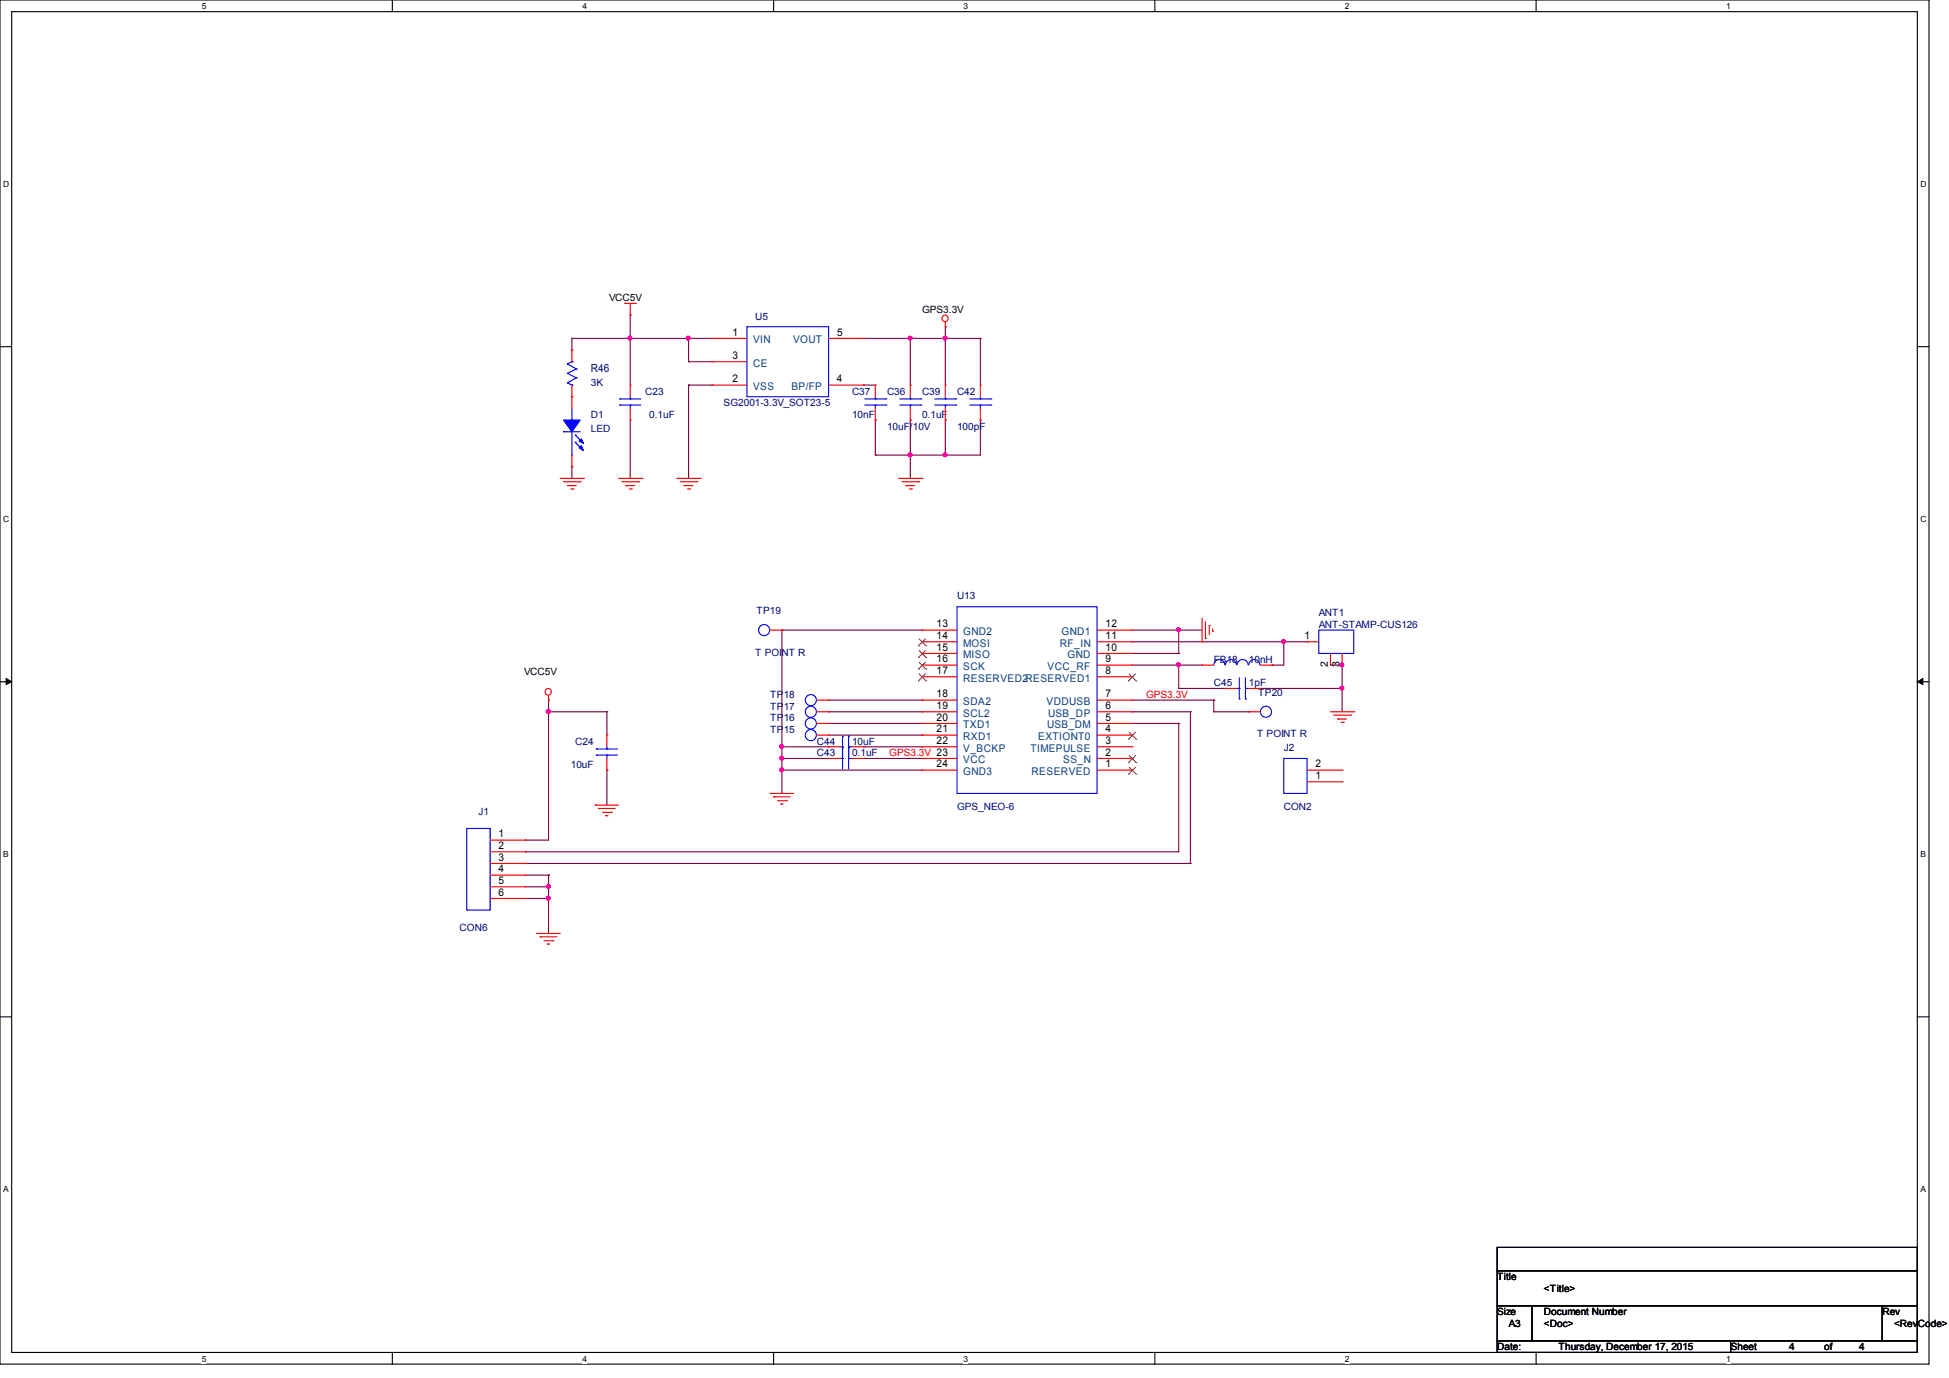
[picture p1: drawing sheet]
<svg xmlns="http://www.w3.org/2000/svg" width="297mm" height="210mm" viewBox="0 0 297 210" stroke-linecap="round" stroke-linejoin="round" font-family="sans-serif">
<path d="M0 0h293.9v207.9h-293.9zM1.8 1.8h290.3v204.3h-290.3z" fill="none" stroke="#000" stroke-width=".17"/>
<g fill="#fff">
<path d="M30.7 .3h.7v1.4h-.7z"/>
<path d="M30.7 206.3h.7v1.5h-.7z"/>
</g>
<path d="M59.8 0v1.8M59.8 206.1v1.8" fill="none" stroke="#000" stroke-width=".17"/>
<g fill="#fff">
<path d="M88.7 .3h.7v1.4h-.7z"/>
<path d="M88.7 206.3h.7v1.5h-.7z"/>
</g>
<path d="M117.9 0v1.8M117.9 206.1v1.8" fill="none" stroke="#000" stroke-width=".17"/>
<g fill="#fff">
<path d="M146.8 .3h.7v1.4h-.7z"/>
<path d="M146.8 206.3h.7v1.5h-.7z"/>
</g>
<path d="M175.9 0v1.8M175.9 206.1v1.8" fill="none" stroke="#000" stroke-width=".17"/>
<g fill="#fff">
<path d="M204.9 .3h.7v1.4h-.7z"/>
<path d="M204.9 206.3h.7v1.5h-.7z"/>
</g>
<path d="M234 0v1.8M234 206.1v1.8" fill="none" stroke="#000" stroke-width=".17"/>
<g fill="#fff">
<path d="M263 .3h.7v1.4h-.7z"/>
<path d="M263 206.3h.7v1.5h-.7z"/>
<path d="M.5 27.3h.9v1.4h-.9z"/>
<path d="M292.6 27.3h.9v1.4h-.9z"/>
<path d="M.5 78.3h.9v1.5h-.9z"/>
<path d="M292.6 78.3h.9v1.5h-.9z"/>
</g>
<path d="M0 52.8h1.8M292.1 52.8h1.8" fill="none" stroke="#000" stroke-width=".17"/>
<g fill="#fff">
<path d="M.5 129.4h.9v1.4h-.9z"/>
<path d="M292.6 129.4h.9v1.4h-.9z"/>
</g>
<path d="M0 103.9h1.8M292.1 103.9h1.8" fill="none" stroke="#000" stroke-width=".17"/>
<path d="M.9 103.4l.9 .5-.9 .4zM292.1 103.9l.8-.5v.9z" fill="#000" stroke="#000" stroke-width=".15"/>
<g fill="#fff">
<path d="M.5 180.4h.8v1.5h-.8z"/>
<path d="M292.6 180.4h.8v1.5h-.8z"/>
</g>
<path d="M0 154.9h1.8M292.1 154.9h1.8M228.1 190.1h64v3.5h-64zM228.1 193.6h64v5.4h-64zM228.1 199h5.3v5.3h-5.3zM233.4 199h53.4v5.3h-53.4zM286.8 199h5.3v5.3h-5.3zM228.1 204.3h35.6v1.8h-35.6zM263.7 204.3h28.4v1.8h-28.4z" fill="none" stroke="#000" stroke-width=".17"/>
<g fill="none" stroke="#800040" stroke-width=".17">
<path d="M87.1 51.6h.1M87.1 53.3h.1M87.1 51.6h21.4M87.1 51.6v1.7M96 51.6h.1M96 48h.1M96 48v10.7M104.9 55.1h.1M104.9 51.6h.1M104.9 58.7h.1M104.9 55.1h3.6M104.9 58.7h3.6"/>
<path d="M104.9 51.6v3.5M104.9 58.7v14.2M131.6 51.6h.1M131.6 58.7h.1M131.6 51.6h17.8M131.6 58.7h1.7M138.7 51.6h.1M138.7 51.6v7.1M144 51.6h.1M144 49.8h.1M144 49.8v8.9M149.4 51.6h.1"/>
<path d="M149.4 51.6v7.1M87.1 71.1h.1M87.1 71.1v1.8M96 72.9h.1M96 64v8.9M133.3 64h.1M133.3 69.3h.1M133.3 64v5.3M138.7 69.3h.1M138.7 64h.1M138.7 64v8.9M144 64h.1"/>
<path d="M144 69.3h.1M144 64v5.3M149.4 64h.1M149.4 64v5.3h-16.1M119.1 96h.1M119.1 96v24.9M119.1 96h21.4M172.5 96h10.6M172.5 99.6h7.1M172.5 97.8h26.6M179.6 96h.1M179.6 99.6h.1"/>
<path d="M179.6 96v3.6M195.6 97.8h.1M195.6 97.8v3.5h-1.8M199.1 97.8h.1M83.6 108.5h.1M83.6 106.7h.1M83.6 106.7v21.3h-3.6M83.6 108.5h8.9M92.5 108.5h.1M92.5 117.3h.1M92.5 108.5v3.5M92.5 117.3v5.4"/>
<path d="M119.1 113.8h.1M119.1 115.6h.1M119.1 117.3h.1M119.1 113.8h7.1M119.1 115.6h7.1M119.1 117.3h21.4M126.2 108.5h14.3M126.2 110.2h14.3M126.2 106.7h14.3M126.2 112h14.3M131.6 115.6h.1M131.6 113.8h8.9"/>
<path d="M131.6 115.6h8.9M140.5 113.8h.1M140.5 106.7h.1M140.5 108.5h.1M140.5 110.2h.1M140.5 112h.1M172.5 108.5h.1M172.5 108.5h8.9M172.5 110.2h7.1M172.5 106.7h12.4M172.5 101.3h10.6M179.6 110.2h.1"/>
<path d="M179.6 101.3h.1M179.6 104.9h.1M179.6 101.3v3.6M179.6 110.2v19.6h-99.6M179.6 104.9h7.1M181.4 108.5h.1M181.4 108.5v23.1M184.9 106.7h.1M184.9 108.5h.1M184.9 108.5h5.3M184.9 106.7v1.8M192 104.9h.1"/>
<path d="M192 104.9h12.5M193.8 101.3h.1M202.7 101.3h1.8M204.5 101.3h.1M204.5 104.9h.1M204.5 101.3v7.2M80 128h.1M80 129.8h.1M80 133.3h3.6M80 131.6h101.4M80 135.1h3.6M80 136.9h3.6"/>
<path d="M83.6 133.3h.1M83.6 136.9h.1M83.6 135.1h.1M83.6 133.3v8.9M119.1 120.9h.1M181.4 131.6h.1"/>
</g>
<g fill="#f0f" stroke="#f0f" stroke-width=".17">
<circle cx="83.5" cy="108.4" r=".3"/>
<circle cx="138.6" cy="69.3" r=".3"/>
<circle cx="104.9" cy="51.5" r=".3"/>
<circle cx="144" cy="69.3" r=".3"/>
<circle cx="119.1" cy="115.5" r=".3"/>
<circle cx="119.1" cy="117.3" r=".3"/>
<circle cx="119.1" cy="113.7" r=".3"/>
<circle cx="179.5" cy="96" r=".3"/>
<circle cx="204.4" cy="101.3" r=".3"/>
<circle cx="195.5" cy="97.7" r=".3"/>
<circle cx="204.4" cy="104.9" r=".3"/>
<circle cx="179.5" cy="101.3" r=".3"/>
<circle cx="144" cy="51.5" r=".3"/>
<circle cx="138.6" cy="51.5" r=".3"/>
<circle cx="96" cy="51.5" r=".3"/>
<circle cx="83.5" cy="136.9" r=".3"/>
<circle cx="83.5" cy="135.1" r=".3"/>
</g>
<g fill="none" stroke="#f00" stroke-width=".17">
<path d="M87.1 53.3h.1M87.1 53.3v1.8M87.1 58.7v3.5M95.2 46.2h.1M95.2 46.2h1.7M96 48h.1M96 58.7h.1M96 46.2v1.8M96 58.7v1.8M108.5 51.6h.1M108.5 58.7h.1M108.5 55.1h.1"/>
<path d="M108.5 51.6h5.3M108.5 58.7h5.3M108.5 55.1h5.3M126.2 51.6h5.4M126.2 58.7h5.4M131.6 58.7h.1M131.6 51.6h.1M133.3 58.7h.1M133.3 58.7v1.8M138.7 58.7h.1M138.7 58.7v1.8M144 49.8h.1"/>
<path d="M144 58.7h.1M144 49.1v.7M144 58.7v1.8M149.4 58.7h.1M149.4 58.7v1.8M85.3 72.9h3.6M85.9 73.4h2.5M86.4 74h.1M86.4 74h1.4M87 74.5h.3M87.1 60.5h.1M87.1 71.1h.1"/>
<path d="M87.1 69.3v1.8M87.3 74.5h.1M88.4 73.4h.1M88.9 72.9h.1M94.2 72.9h3.6M94.7 73.4h2.6M95.3 74h.1M95.3 74h1.4M95.8 74.5h.4M96 64h.1M96 62.2v1.8M96.2 74.5h.1"/>
<path d="M97.3 73.4h.1M97.8 72.9h.1M103.1 72.9h3.6M103.6 73.4h2.6M104.2 74h.1M104.2 74h1.4M104.7 74.5h.4M105.1 74.5h.1M106.2 73.4h.1M106.7 72.9h.1M133.3 64h.1M133.3 62.2v1.8"/>
<path d="M136.9 72.9h3.6M137.4 73.4h2.6M138 74h.1M138 74h1.4M138.5 74.5h.4M138.7 64h.1M138.7 62.2v1.8M138.9 74.5h.1M140 73.4h.1M140.5 72.9h.1M144 64h.1M144 62.2v1.8"/>
<path d="M149.4 64h.1M149.4 62.2v1.8M117.3 96h1.8M119.1 96h.1M140.5 96h.1M140.5 97.8h.1M140.5 99.6h.1M140.5 99.6h5.3M140.5 97.8h5.3M140.5 96h5.3M167.1 99.6h5.4M167.1 97.8h5.4"/>
<path d="M167.1 96h5.4M172.5 99.6h.1M172.5 97.8h.1M172.5 96h.1M183.1 97.8h.1M183.1 94.2v3.6M183.6 97.3h.1M183.6 94.7v2.6M184.2 95.3h.1M184.2 95.3v1.4M184.7 96.2h.1M184.7 95.8v.4"/>
<path d="M199.1 97.8h.1M199.1 97.8h1.8M202.7 99.6v1.7M204.5 99.6v1.7M83.6 106.7h.1M83.6 106v.7M92.5 112h.1M92.5 117.3h.1M92.5 112v1.8M92.5 115.6v1.7M124.5 108.5h1.7M124.5 112h1.7"/>
<path d="M124.5 110.2h1.7M124.5 106.7h1.7M126.2 112h.1M126.2 110.2h.1M126.2 108.5h.1M126.2 106.7h.1M126.2 115.6h.1M126.2 113.8h.1M126.2 115.6h1.8M126.2 113.8h1.8M129.8 115.6h1.8M129.8 113.8h1.8"/>
<path d="M131.6 115.6h.1M131.6 113.8h.1M140.5 101.3h.1M140.5 103.1h.1M140.5 106.7h.1M140.5 108.5h.1M140.5 110.2h.1M140.5 112h.1M140.5 113.8h.1M140.5 115.6h.1M140.5 117.3h.1M140.5 108.5h5.3"/>
<path d="M140.5 117.3h5.3M140.5 115.6h5.3M140.5 113.8h5.3M140.5 112h5.3M140.5 110.2h5.3M140.5 106.7h5.3M140.5 103.1h5.3M140.5 101.3h5.3M167.1 108.5h5.4M167.1 117.3h5.4M167.1 115.6h5.4M167.1 113.8h5.4"/>
<path d="M167.1 112h5.4M167.1 110.2h5.4M167.1 106.7h5.4M167.1 103.1h5.4M167.1 101.3h5.4M172.5 117.3h.1M172.5 115.6h.1M172.5 113.8h.1M172.5 112h.1M172.5 110.2h.1M172.5 108.5h.1M172.5 106.7h.1"/>
<path d="M172.5 103.1h.1M172.5 101.3h.1M183.1 101.3h.1M183.1 101.3h1.8M186.7 104.9h.1M186.7 104.9h1.8M190.2 108.5h.1M190.2 108.5h1.8M190.2 104.9h1.8M192 104.9h.1M192 101.3h1.8M193.8 101.3h.1"/>
<path d="M199.1 117.3h5.4M199.1 119.1h5.4M202.7 101.3h.1M202.7 108.5h3.5M203.2 109h2.5M203.8 109.6h.1M203.8 109.6h1.3M204.3 110.1h.3M204.5 101.3h.1M204.5 119.1h.1M204.5 117.3h.1M204.6 110.1h.1"/>
<path d="M205.7 109h.1M206.2 108.5h.1M74.7 128h5.3M74.7 129.8h5.3M74.7 131.6h5.3M74.7 133.3h5.3M74.7 135.1h5.3M74.7 136.9h5.3M80 128h.1M80 129.8h.1M80 131.6h.1M80 133.3h.1"/>
<path d="M80 135.1h.1M80 136.9h.1M90.7 122.7h.1M90.7 122.7h3.5M91.2 123.2h.1M91.2 123.2h2.5M91.8 123.8h1.3M92.3 124.3h.1M92.3 124.3h.3M93.1 123.8h.1M117.3 120.9h.1M117.3 120.9h3.6"/>
<path d="M117.9 121.4h.1M117.9 121.4h2.5M118.4 122h1.4M119 122.5h.1M119 122.5h.3M119.8 122h.1M81.8 142.2h.1M81.8 142.2h3.5M82.3 142.7h.1M82.3 142.7h2.5M82.9 143.3h1.3M83.4 143.8h.1"/>
<path d="M83.4 143.8h.3M84.2 143.3h.1"/>
<circle cx="144" cy="48.5" r=".49"/>
<circle cx="83.5" cy="105.4" r=".49"/>
</g>
<g fill="none" stroke="#00f" stroke-width=".17">
<path d="M86.4 58.3h.1M86.4 56.9h.1M86.4 55.5h.1M86.4 58.3l.7 .4M86.4 56.9l1.4 .7M86.4 55.5l1.4 .7M87.1 55.1h.1M87.1 58.7h.1M87.1 55.1l-.7 .4M87.8 56.2h.1M87.8 57.6h.1M87.8 56.2l-1.4 .7"/>
<path d="M87.8 57.6l-1.4 .7M113.8 49.8h12.4v10.7h-12.4zM85.9 65.8h.1M85.9 65.8h2.5M87.1 64h.1M87.1 69.3h.1M87.1 62.2v1.8M87.1 65.8v3.5M87.6 66.3h.1M87.6 67.4h.1M87.6 66.3l1.1 1.1M87.6 67.4l1.1 1.1"/>
<path d="M94.4 61.7h.1M94.4 60.8h.1M94.4 61.7h3.2M94.4 60.8h3.2M96 60.8h.1M96 61.7h.1M96 60.5v.3M96 61.7v.5M131.7 61.7h3.3M131.7 60.8h3.3M133.3 60.8h.1M133.3 61.7h.1"/>
<path d="M133.3 60.5v.3M133.3 61.7v.5M135 61.7h.1M135 60.8h.1M137.1 61.7h3.2M137.1 60.8h3.2M138.7 60.8h.1M138.7 61.7h.1M138.7 60.5v.3M138.7 61.7v.5M140.3 61.7h.1M140.3 60.8h.1"/>
<path d="M142.4 61.7h3.2M142.4 60.8h3.2M144 60.8h.1M144 61.7h.1M144 60.5v.3M144 61.7v.5M145.6 61.7h.1M145.6 60.8h.1M147.7 61.7h3.3M147.7 60.8h3.3M149.4 60.8h.1M149.4 61.7h.1"/>
<path d="M149.4 60.5v.3M149.4 61.7v.5M151 61.7h.1M151 60.8h.1M145.8 92.5h21.3v28.4h-21.3zM200.9 96h5.3v3.6h-5.3zM90.8 115.1h.1M90.8 114.1h.1M90.8 115.1h3.3M90.8 114.1h3.3M92.5 114.1h.1M92.5 115.1h.1"/>
<path d="M92.5 113.8v.3M92.5 115.1v.5M128 115.6h.4M128 113.8h.4M128.4 115.6h.1M128.4 114h.1M128.4 113.8h.1M128.4 112.2h.1M128.4 112.2v5M129.3 114h.1M129.3 115.6h.1M129.3 112.2h.1"/>
<path d="M129.3 113.8h.1M129.3 115.6h.5M129.3 112.2v5M129.3 113.8h.5M184.9 101.3a.85 .85 0 0 1 .9-.8 .85 .85 0 0 1 .8 .8M186.7 101.3a.85 .85 0 0 1 .8-.8 .85 .85 0 0 1 .9 .8M188.5 101.3a.85 .85 0 0 1 .8-.8 .85 .85 0 0 1 .9 .8M188.5 104.9h.3M188.8 104.9h.1M188.8 106.5h.1M188.8 103.3v3.2M189.7 106.5h.1"/>
<path d="M189.7 104.9h.1M189.7 104.9h.5M189.7 103.3v3.2M190.2 101.3a.85 .85 0 0 1 .9-.8 .85 .85 0 0 1 .8 .8M195.6 115.6h3.5v5.3h-3.5zM71.1 126.2h3.6v12.5h-3.6z"/>
<circle cx="116.4" cy="96" r=".85"/>
<circle cx="123.5" cy="108.5" r=".85"/>
<circle cx="123.5" cy="112" r=".85"/>
<circle cx="123.5" cy="110.2" r=".85"/>
<circle cx="123.5" cy="106.7" r=".85"/>
<circle cx="192.9" cy="108.5" r=".85"/>
</g>
<g fill="#00f" stroke="#00f" stroke-width=".17">
<path d="M85.9 64h2.5l-1.3 1.8z" fill-rule="evenodd"/>
<path d="M88.6 67.9l.3 .8-.7-.5z" fill-rule="evenodd"/>
<path d="M88.6 66.9l.3 .7-.7-.4z" fill-rule="evenodd"/>
</g>
<g fill="none" stroke="#804000" stroke-width=".15">
<path d="M139.9 98.4h.1M140 97.3l1.1 1.1M140 99.1l1.1 1.1M141 97.3l-1.1 1.1M141 99.1l-1.1 1.1M141.1 98.4h.1M139.9 100.2h.1M139.9 102h.1M139.9 103.8h.1M140 100.9l1.1 1.1M140 102.7l1.1 1.1M141 100.9l-1.1 1.1"/>
<path d="M141 102.7l-1.1 1.1M141.1 100.2h.1M141.1 102h.1M141.1 103.8h.1M171.9 118h.1M171.9 116.2h.1M171.9 112.6h.1M171.9 103.8h.1M172 116.9l1.1 1.1M172 115.1l1.1 1.1M172 111.5l1.1 1.1M172 102.7l1.1 1.1"/>
<path d="M173 116.9l-1.1 1.1M173 115.1l-1.1 1.1M173 111.5l-1.1 1.1M173 102.7l-1.1 1.1M173.1 118h.1M173.1 116.2h.1M173.1 112.6h.1M173.1 103.8h.1"/>
</g>
<text font-size="1.7" fill="#000080" x="90" y="56.7">R46</text>
<g font-size="1.6">
<text x="111.6" y="51.1">1</text>
<text x="127.5" y="51.1">5</text>
<text x="111.6" y="58.3">2</text>
<text x="111.6" y="54.7">3</text>
<text x="127.5" y="58.3">4</text>
<text x="142.7" y="95.6">13</text>
<text x="168.4" y="95.6">12</text>
<text x="142.7" y="97.4">14</text>
<text x="142.7" y="99.1">15</text>
<text x="142.7" y="100.9">16</text>
<text x="168.4" y="100.9">9</text>
<text x="168.4" y="97.4">11</text>
<text x="168.4" y="99.1">10</text>
<text x="198.7" y="97.4">1</text>
<text x="142.7" y="102.7">17</text>
<text x="142.7" y="106.3">18</text>
<text x="168.4" y="102.7">8</text>
<text x="168.4" y="106.3">7</text>
<text x="142.7" y="108">19</text>
<text x="142.7" y="109.8">20</text>
<text x="142.7" y="111.6">21</text>
<text x="142.7" y="113.4">22</text>
<text x="168.4" y="109.8">5</text>
<text x="168.4" y="111.6">4</text>
<text x="168.4" y="113.4">3</text>
<text x="168.4" y="108">6</text>
<text x="142.7" y="116.9">24</text>
<text x="168.4" y="116.9">1</text>
<text x="168.4" y="115.1">2</text>
<text x="200.4" y="118.7">1</text>
<text x="200.4" y="116.9">2</text>
<text x="76" y="127.6">1</text>
<text x="76" y="129.4">2</text>
<text x="76" y="131.1">3</text>
<text x="76" y="132.9">4</text>
<text x="76" y="134.7">5</text>
<text x="76" y="136.5">6</text>
</g>
<g font-size="1.6" fill="#004080">
<text x="114.7" y="52.3">VIN</text>
<text x="120.8" y="52.3">VOUT</text>
<text x="114.7" y="59.4">VSS</text>
<text x="114.7" y="55.9">CE</text>
<text x="120.6" y="59.4">BP/FP</text>
<text x="146.7" y="96.8">GND2</text>
<text x="146.7" y="98.6">MOSI</text>
<text x="146.7" y="100.3">MISO</text>
<text x="161.5" y="98.6">RF_IN</text>
<text x="161.7" y="96.8">GND1</text>
<text x="162.7" y="100.3">GND</text>
<text x="146.7" y="102.1">SCK</text>
<text x="146.7" y="103.9">RESERVED2RESERVED1</text>
<text x="146.7" y="107.4">SDA2</text>
<text x="159.4" y="107.4">VDDUSB</text>
<text x="159.6" y="102.1">VCC_RF</text>
<text x="146.7" y="109.2">SCL2</text>
<text x="146.7" y="111">TXD1</text>
<text x="146.7" y="112.8">RXD1</text>
<text x="158.2" y="112.8">EXTIONT0</text>
<text x="159.5" y="111">USB_DM</text>
<text x="159.7" y="109.2">USB_DP</text>
<text x="146.7" y="114.6">V_BCKP</text>
<text x="146.7" y="116.3">VCC</text>
<text x="146.7" y="118.1">GND3</text>
<text x="157" y="114.6">TIMEPULSE</text>
<text x="157.2" y="118.1">RESERVED</text>
<text x="162" y="116.3">SS_N</text>
</g>
<g font-size="1.5">
<text x="92.8" y="45.9">VCC5V</text>
<text x="140.5" y="47.7">GPS3.3V</text>
<text x="202.3" y="101.7" transform="rotate(-90 202.3 101.7)">2</text>
<text x="204.1" y="101.7" transform="rotate(-90 204.1 101.7)">3</text>
<text x="79.8" y="102.8">VCC5V</text>
<text x="228.1" y="195.1">Title</text>
<text x="235.2" y="196.9">&lt;Title&gt;</text>
<text x="228.1" y="200.4">Size</text>
<text x="229.9" y="202.2">A3</text>
<text x="235.2" y="202.2">&lt;Doc&gt;</text>
<text x="235.2" y="200.4">Document Number</text>
<text x="286.8" y="200.4">Rev</text>
<text x="288.6" y="202.2">&lt;RevCode&gt;</text>
<text x="228.1" y="205.7">Date:</text>
<text x="237.4" y="205.7">Thursday, December 17, 2015</text>
<text x="263.7" y="205.7">Sheet</text>
<text x="272.6" y="205.7">4</text>
<text x="277.9" y="205.7">of</text>
<text x="283.2" y="205.7">4</text>
</g>
<g font-size="1.5" fill="#000080">
<text x="115.1" y="48.8">U5</text>
<text x="90" y="58.8">3K</text>
<text x="90" y="63.7">D1</text>
<text x="90" y="65.8">LED</text>
<text x="98.3" y="60.1">C23</text>
<text x="98.9" y="63.7">0.1uF</text>
<text x="110.2" y="61.9">SG2001-3.3V_SOT23-5</text>
<text x="129.8" y="60.1">C37</text>
<text x="129.8" y="63.7">10nF</text>
<text x="135.1" y="60.1">C36</text>
<text x="135.1" y="65.4">10uF/10V</text>
<text x="140.5" y="60.1">C39</text>
<text x="140.5" y="63.7">0.1uF</text>
<text x="145.8" y="60.1">C42</text>
<text x="145.8" y="65.4">100pF</text>
<text x="115.2" y="93.6">TP19</text>
<text x="145.8" y="91.3">U13</text>
<text x="200.9" y="93.9">ANT1</text>
<text x="200.9" y="95.7">ANT-STAMP-CUS126</text>
<text x="115.1" y="99.9">T POINT R</text>
<text x="184.9" y="101">FB18</text>
<text x="190.3" y="101">10nH</text>
<text x="117.4" y="106.3">TP18</text>
<text x="184.9" y="104.6">C45</text>
<text x="190.3" y="104.6">1pF</text>
<text x="191.7" y="106">TP20</text>
<text x="87.6" y="113.5">C24</text>
<text x="117.4" y="111.7">TP15</text>
<text x="117.4" y="109.9">TP16</text>
<text x="117.4" y="108.1">TP17</text>
<text x="124.5" y="113.5">C44</text>
<text x="129.8" y="113.5">10uF</text>
<text x="191.5" y="112.4">T POINT R</text>
<text x="87" y="117">10uF</text>
<text x="124.5" y="115.2">C43</text>
<text x="129.8" y="115.2">0.1uF</text>
<text x="195.6" y="114.4">J2</text>
<text x="72.9" y="124.1">J1</text>
<text x="145.8" y="123.4">GPS_NEO-6</text>
<text x="195.6" y="123.4">CON2</text>
<text x="70" y="141.9">CON6</text>
</g>
<g font-size="1.5" fill="#f00">
<text x="174.6" y="106.3">GPS3.3V</text>
<text x="135.5" y="115.2">GPS3.3V 23</text>
</g>
<g font-size="1.3">
<text x="30.7" y="1.4">5</text>
<text x="88.7" y="1.4">4</text>
<text x="146.8" y="1.4">3</text>
<text x="204.9" y="1.4">2</text>
<text x="263" y="1.4">1</text>
<text x=".5" y="28.4">D</text>
<text x="292.6" y="28.4">D</text>
<text x=".5" y="79.5">C</text>
<text x="292.6" y="79.5">C</text>
<text x=".5" y="130.6">B</text>
<text x="292.6" y="130.6">B</text>
<text x=".5" y="181.6">A</text>
<text x="292.6" y="181.6">A</text>
<text x="30.7" y="207.5">5</text>
<text x="88.7" y="207.5">4</text>
<text x="146.8" y="207.5">3</text>
<text x="204.9" y="207.5">2</text>
<text x="263" y="207.5">1</text>
</g>
</svg>
